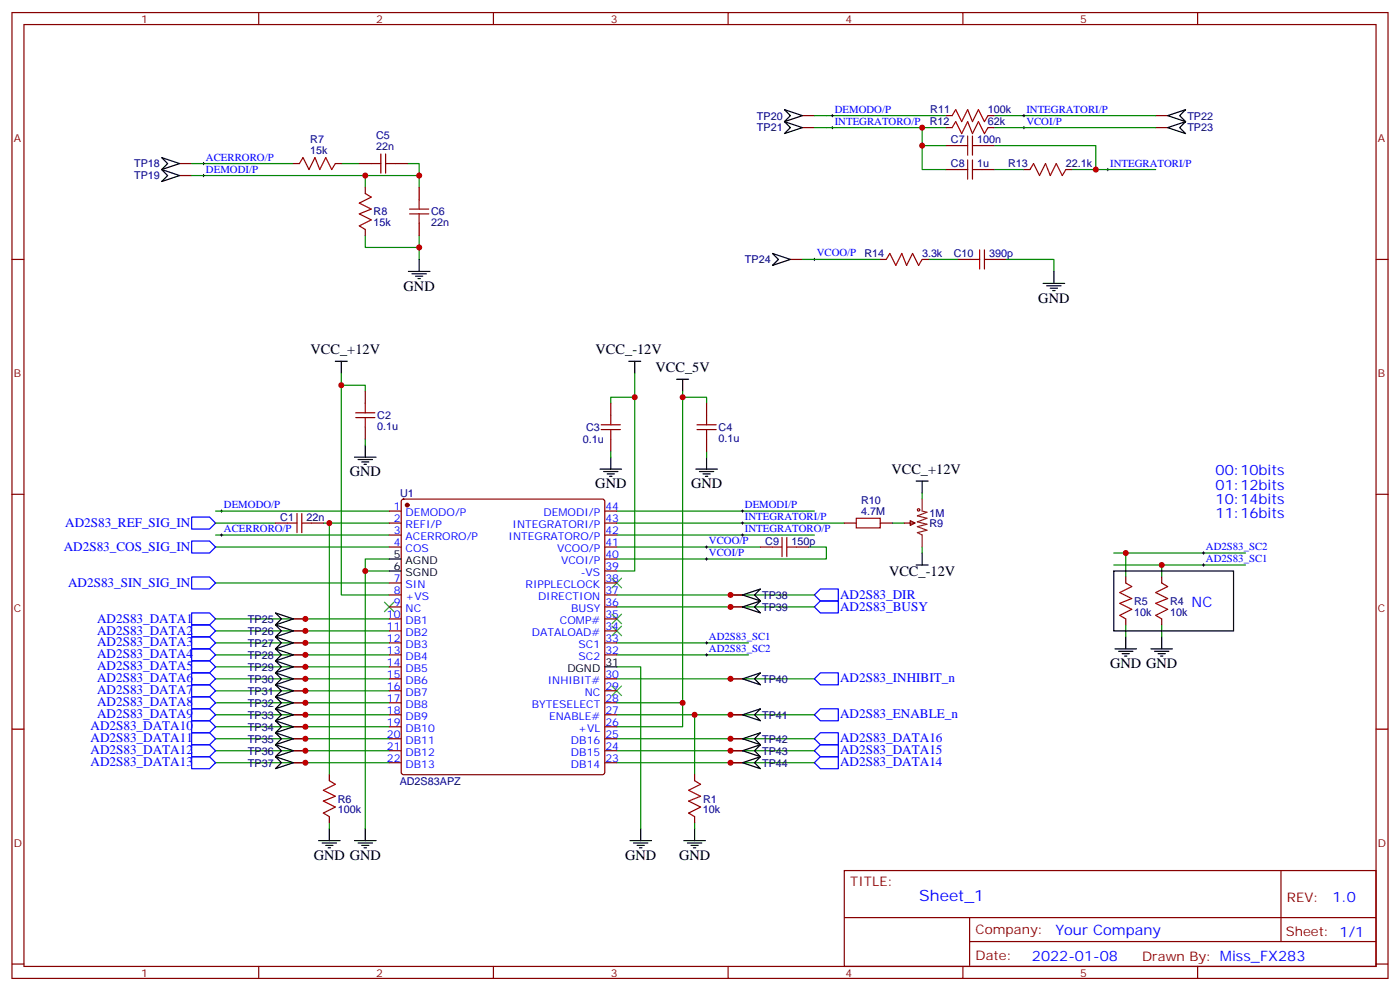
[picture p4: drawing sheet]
<svg xmlns="http://www.w3.org/2000/svg" width="412mm" height="292mm" viewBox="0 0 412 292" stroke-linecap="round" stroke-linejoin="round" font-family="sans-serif">
<g fill="none" stroke="#870000" stroke-width=".35">
<path d="M3.5 3.7h405.4v284.3h-405.4zM7.1 7.2h398.2v277.3h-398.2zM76.2 3.7v3.5M145.3 3.7v3.5M214.5 3.7v3.5M283.6 3.7v3.5M352.8 3.7v3.5M236.4 34h3.5M236.4 37.6h3.5M278.7 34h1.8M278.7 37.6h1.8M291 34h1.8"/>
<path d="M291 37.6h1.8M340.4 34h3.6M340.4 37.6h3.6M52.9 48.2h3.5M52.9 51.7h3.5M86.4 48.2h1.8M98.8 48.2h1.7M105.8 48.2h3.6M107.6 55.2v1.8M116.4 48.2h3.5M123.5 55.2v3.5M278.7 42.9h3.5"/>
<path d="M278.7 49.9h3.5M289.3 42.9h3.5M289.3 49.9h3.5M301.6 49.9h1.8M314 49.9h1.7M3.5 76.4h3.6M107.6 67.6v1.7M123.5 65.8v3.5M232.8 76.4h3.6M259.3 76.4h1.8M271.6 76.4h1.8M282.2 76.4h3.6"/>
<path d="M292.8 76.4h3.5M405.3 76.4h3.6M107.6 115.2v3.5M179.9 118.7v3.5M208.1 118.7v3.5M107.6 125.8v3.5M179.9 129.3v3.5M208.1 129.3v3.5M3.5 145.5h3.6M81.1 154h3.6M91.7 154h3.5M114.7 150.5h3.5"/>
<path d="M114.7 154h3.5M114.7 157.5h3.5M118.4 147.1l.5-.2h58.5l.5 .2 .3 .5v79.8l-.3 .5-.5 .2h-58.5l-.5-.3-.2-.4v-79.8zM178.2 150.5h3.5M178.2 154h3.5M178.2 157.5h3.5M248.7 154h3.5M259.3 154h3.5M266.3 154h3.2M268.1 153.3l1.4 .7-1.4 .7zM405.3 145.5h3.6M114.7 161h3.5"/>
<path d="M114.7 171.6h3.5M114.7 175.2h3.5M114.7 178.7h3.5M178.2 161h3.5M178.2 171.6h3.5M178.2 175.2h3.5M178.2 178.7h3.5M178.2 168.1h3.5M178.2 164.6h3.5M215.2 175.2h3.5M215.2 178.7h3.5M224 161h3.5"/>
<path d="M234.6 161h3.5M331.6 169.9v1.7M342.2 169.9v1.7M86.4 182.2h3.6M86.4 185.7h3.6M86.4 189.3h3.6M86.4 192.8h3.6M86.4 196.3h3.6M86.4 199.8h3.6M114.7 182.2h3.5M114.7 185.7h3.5M114.7 189.3h3.5"/>
<path d="M114.7 192.8h3.5M114.7 196.3h3.5M114.7 199.8h3.5M178.2 182.2h3.5M178.2 185.7h3.5M178.2 189.3h3.5M178.2 192.8h3.5M178.2 199.8h3.5M215.2 199.8h3.5M331.6 182.2v1.8M342.2 182.2v1.8M3.5 214.7h3.6"/>
<path d="M86.4 203.4h3.6M86.4 206.9h3.6M86.4 210.4h3.6M86.4 214h3.6M86.4 217.5h3.6M114.7 203.4h3.5M114.7 206.9h3.5M114.7 210.4h3.5M114.7 214h3.5M114.7 217.5h3.5M178.2 203.4h3.5M178.2 206.9h3.5"/>
<path d="M178.2 210.4h3.5M178.2 214h3.5M178.2 217.5h3.5M215.2 210.4h3.5M215.2 217.5h3.5M405.3 214.7h3.6M86.4 221h3.6M86.4 224.5h3.6M97 228.1v1.7M114.7 221h3.5M114.7 224.5h3.5M178.2 221h3.5"/>
<path d="M178.2 224.5h3.5M204.6 228.1v1.7M215.2 221h3.5M215.2 224.5h3.5M97 240.4v1.8M204.6 240.4v1.8M248.7 256.3h156.6v28.2h-156.6zM377.3 256.3v20.9M248.7 270.1h156.5M285.6 277.2h119.6M285.6 270.1v14.2M3.5 283.8h3.6"/>
<path d="M76.2 284.5v3.5M145.3 284.5v3.5M214.5 284.5v3.5M283.6 284.5v3.5M352.8 284.5v3.5M405.3 283.8h3.6"/>
</g>
<g fill="none" stroke="#00f" stroke-width=".35">
<path d="M56.4 152.2h5.3l1.8 1.8-1.8 1.8h-5.3zM56.4 159.3h5.3l1.8 1.7-1.8 1.8h-5.3zM56.4 169.9h5.3l1.8 1.7-1.8 1.8h-5.3zM239.9 178.7l1.8-1.8h5.2v3.5h-5.2zM239.9 175.2l1.8-1.8h5.2v3.5h-5.2zM56.4 180.4h5.3l1.8 1.8-1.8 1.8h-5.3zM56.4 184h5.3l1.8 1.7-1.8 1.8h-5.3zM56.4 187.5h5.3l1.8 1.8-1.8 1.7h-5.3zM56.4 191h5.3l1.8 1.8-1.8 1.8h-5.3zM56.4 194.6h5.3l1.8 1.7-1.8 1.8h-5.3zM56.4 198.1h5.3l1.8 1.7-1.8 1.8h-5.3zM239.9 199.8l1.8-1.7h5.2v3.5h-5.2z"/>
<path d="M56.4 201.6h5.3l1.8 1.8-1.8 1.7h-5.3zM56.4 205.1h5.3l1.8 1.8-1.8 1.8h-5.3zM56.4 208.7h5.3l1.8 1.7-1.8 1.8h-5.3zM56.4 212.2h5.3l1.8 1.8-1.8 1.7h-5.3zM56.4 215.7h5.3l1.8 1.8-1.8 1.8h-5.3zM56.4 219.3h5.3l1.8 1.7-1.8 1.8h-5.3zM239.9 217.5l1.8-1.8h5.2v3.6h-5.2zM239.9 210.4l1.8-1.7h5.2v3.5h-5.2zM241.7 219.3h5.2v3.5h-5.2l-1.8-1.8zM56.4 222.8h5.3l1.8 1.7-1.8 1.8h-5.3zM239.9 224.5l1.8-1.7h5.2v3.5h-5.2z"/>
</g>
<g fill="none" stroke="#008700" stroke-width=".35">
<path d="M239.9 34h38.8M239.9 37.6h38.8M271.6 37.6v12.3h7.1M292.8 34h47.6M292.8 37.6h47.6M56.4 51.7h51.2v3.5M56.4 48.2h30M100.5 48.2h5.3M119.9 48.2h3.6v3.5h-15.9M123.5 51.7v3.5M271.6 42.9h7.1M292.8 42.9h30v7"/>
<path d="M292.8 49.9h8.8M315.7 49.9h24.7M107.6 69.3v3.5h15.9M123.5 69.3v7.1M236.4 76.4h22.9M273.4 76.4h8.8M296.3 76.4h14.1v3.5M100.5 109.9v65.3h14.2M100.5 113.4h7.1v1.8M187 116.9h-7.1v1.8M187 109.9v58.2h-5.3M201.1 115.2v98.8h-19.4"/>
<path d="M201.1 116.9h7v1.8M107.6 129.3v1.8M179.9 132.8v1.8M208.1 132.8v1.8M63.5 157.5h51.2M63.5 154h17.6M63.5 150.5h51.2M95.2 154h19.5M97 154v74.1M181.7 154h67M181.7 150.5h58.2M181.7 157.5h58.2"/>
<path d="M262.8 154h3.5M271.6 145.2v1.7M63.5 161h51.2M63.5 171.6h51.2M114.7 168.1h-7.1v75.8M114.7 164.6h-7.1v3.5M181.7 161h42.3M181.7 178.7h58.2M181.7 175.2h58.2M238.1 161h5.3v3.6h-61.7M271.6 161v1.8M328.1 162.8h38.8"/>
<path d="M328.1 166.3h38.8M331.6 162.8v7.1M342.2 166.3v3.6M63.5 182.2h51.2M63.5 185.7h51.2M63.5 189.3h51.2M63.5 192.8h51.2M63.5 196.3h51.2M63.5 199.8h51.2M181.7 196.3h7v47.6M181.7 189.3h38.8M181.7 192.8h38.8"/>
<path d="M181.7 199.8h58.2M331.6 184v3.5M342.2 184v3.5M63.5 203.4h51.2M63.5 206.9h51.2M63.5 210.4h51.2M63.5 214h51.2M63.5 217.5h51.2M181.7 206.9h19.4M181.7 210.4h58.2M181.7 217.5h58.2M204.6 210.4v17.7"/>
<path d="M63.5 221h51.2M63.5 224.5h51.2M181.7 221h58.2M181.7 224.5h58.2M97 242.2v1.7M204.6 242.2v1.7"/>
</g>
<g fill="none" stroke="#000" stroke-width=".35">
<path d="M231.1 32.3l5.3 1.7-5.3 1.8 1.7-1.8zM231.1 35.8l5.3 1.8-5.3 1.7 1.7-1.7zM344 34l5.2-1.7-1.7 1.7 1.7 1.8zM344 37.6l5.2-1.8-1.7 1.8 1.7 1.7zM47.6 46.4l5.3 1.8-5.3 1.7 1.8-1.7zM47.6 49.9l5.3 1.8-5.3 1.7 1.8-1.7zM120.3 79.9h6.3M123.5 76.4v3.5M227.5 74.6l5.3 1.8-5.3 1.7 1.8-1.7zM310.4 79.9v3.5M121.4 80.6h4.2M122.4 81.3h2.1"/>
<path d="M123.1 82h.7M307.3 83.4h6.3M308.3 84.1h4.3M309.4 84.8h2.1M310.1 85.5h.7M98.8 106.4h3.5M100.5 106.4v3.5M185.2 106.4h3.5M187 106.4v3.5M199.3 111.7h3.5M201.1 111.7v3.5M104.4 134.6h6.4"/>
<path d="M105.5 135.3h4.2M106.5 136h2.2M107.2 136.7h.7M107.6 131.1v3.5M176.7 138.1h6.4M177.8 138.8h4.2M178.9 139.5h2.1M179.9 134.6v3.5M205 138.1h6.3M206 138.8h4.3M207.1 139.5h2.1M208.1 134.6v3.5"/>
<path d="M179.6 140.2h.7M207.8 140.2h.7M269.9 141.6h3.5M271.6 141.6v3.6M114.7 164.6h3.5M114.7 168.1h3.5M218.7 175.2l5.3-1.8-1.8 1.8 1.8 1.7zM218.7 178.7l5.3-1.8-1.8 1.8 1.8 1.7zM269.9 166.3h3.5M271.6 162.8v3.5M328.1 168.1h35.3v17.6h-35.3zM81.1 180.4l5.3 1.8-5.3 1.8 1.8-1.8z"/>
<path d="M81.1 184l5.3 1.7-5.3 1.8 1.8-1.8zM81.1 187.5l5.3 1.8-5.3 1.7 1.8-1.7zM81.1 191l5.3 1.8-5.3 1.8 1.8-1.8zM81.1 194.6l5.3 1.7-5.3 1.8 1.8-1.8zM81.1 198.1l5.3 1.7-5.3 1.8 1.8-1.8zM178.2 196.3h3.5M218.7 199.8l5.3-1.7-1.8 1.7 1.8 1.8zM328.4 191h6.4M329.5 191.7h4.2M330.6 192.4h2.1M331.3 193.1h.7M331.6 187.5v3.5"/>
<path d="M339 191h6.4M340.1 191.7h4.2M341.1 192.4h2.2M341.8 193.1h.7M342.2 187.5v3.5M81.1 201.6l5.3 1.8-5.3 1.7 1.8-1.7zM81.1 205.1l5.3 1.8-5.3 1.8 1.8-1.8zM81.1 208.7l5.3 1.7-5.3 1.8 1.8-1.8zM81.1 212.2l5.3 1.8-5.3 1.7 1.8-1.7zM81.1 215.7l5.3 1.8-5.3 1.8 1.8-1.8zM81.1 219.3l5.3 1.7-5.3 1.8 1.8-1.8zM218.7 210.4l5.3-1.7-1.8 1.7 1.8 1.8z"/>
<path d="M218.7 217.5l5.3-1.8-1.8 1.8 1.8 1.8zM81.1 222.8l5.3 1.7-5.3 1.8 1.8-1.8zM218.7 221l5.3-1.7-1.8 1.7 1.8 1.8zM218.7 224.5l5.3-1.7-1.8 1.7 1.8 1.8zM93.8 247.5h6.4M94.9 248.2h4.2M96 248.9h2.1M96.7 249.6h.7M97 243.9v3.6M104.4 247.5h6.4M105.5 248.2h4.2M106.5 248.9h2.2"/>
<path d="M107.2 249.6h.7M107.6 243.9v3.6M185.6 247.5h6.3M186.6 248.2h4.3M187.7 248.9h2.1M188.4 249.6h.7M188.7 243.9v3.6M201.4 247.5h6.4M202.5 248.2h4.2M203.6 248.9h2.1M204.3 249.6h.7M204.6 243.9v3.6"/>
</g>
<path d="M113.2 177.3l2.9 2.8M116.1 177.3l-2.9 2.8M180.3 170.2l2.8 2.8M183.1 170.2l-2.8 2.8M180.3 184.3l2.8 2.8M180.3 180.8l2.8 2.8M183.1 184.3l-2.8 2.8M183.1 180.8l-2.8 2.8M180.3 202l2.8 2.8M183.1 202l-2.8 2.8" fill="none" stroke="#3c3" stroke-width=".35"/>
<g fill="none" stroke="#000" stroke-width=".29">
<path d="M244.8 37.6h.7M244.8 34h.7M245.2 33.7v.7M245.2 37.2v.7M301.3 37.6h.7M301.3 34h.7M301.6 33.7v.7M301.6 37.2v.7M59.6 48.2h.7M59.6 51.7h.7M60 47.8v.7M60 51.3v.7"/>
<path d="M326 49.9h.7M326.3 49.6v.7M239.5 76.4h.7M239.9 76v.7M64.9 150.5h.7M64.9 157.5h.7M65.3 150.1v.7M65.3 157.2v.7M218.4 150.5h.7M218.4 157.5h.7M218.4 154h.7M218.7 150.1v.7"/>
<path d="M218.7 153.6v.7M218.7 157.2v.7M207.8 161h.7M207.8 164.6h.7M208.1 160.7v.7M208.1 164.2v.7M354.2 166.3h.7M354.2 162.8h.7M354.5 162.5v.7M354.5 166v.7M207.8 189.3h.7M207.8 192.8h.7"/>
<path d="M208.1 188.9v.7M208.1 192.4v.7"/>
</g>
<circle cx="119.9" cy="148.7" r=".53" fill="#870000" stroke="#870000" stroke-width=".35"/>
<g fill="none" stroke="#a10000" stroke-width=".35">
<path d="M280.5 34l1-1.7 1.8 3.5 1.7-3.5 1.5 3.5 1.7-3.5 1.8 3.5 1-1.8M280.5 37.6l1-1.8 1.8 3.5 1.7-3.5 1.5 3.5 1.7-3.5 1.8 3.5 1-1.7M88.2 48.2l1.1-1.8 1.7 3.5 1.8-3.5 1.4 3.5 1.8-3.5 1.7 3.5 1.1-1.7M107.6 57l1.8 1-3.6 1.8 3.6 1.8-3.6 1.4 3.6 1.7-3.6 1.8 1.8 1.1M109.4 48.2h2.8M112.2 45.3v5.7M113.6 45.3v5.7M113.6 48.2h2.8M123.5 58.7v2.9M282.2 42.9h2.8M282.2 49.9h2.8M285 40v5.7"/>
<path d="M285 47.1v5.6M286.5 40v5.7M286.5 47.1v5.6M286.5 42.9h2.8M286.5 49.9h2.8M303.4 49.9l1-1.7 1.8 3.5 1.8-3.5 1.4 3.5 1.7-3.5 1.8 3.5 1.1-1.8M120.6 61.6h5.7M120.6 63h5.7M123.5 63v2.8M261.1 76.4l1-1.8 1.8 3.5 1.7-3.5 1.5 3.5 1.7-3.5 1.8 3.5 1-1.7M285.8 76.4h2.8M288.6 73.6v5.6"/>
<path d="M290 73.6v5.6M290 76.4h2.8M107.6 118.7v2.8M104.8 122.9h5.6M104.8 121.5h5.6M107.6 122.9v2.9M177.1 126.5h5.6M177.1 125.1h5.6M179.9 122.2v2.9M179.9 126.5v2.8M205.3 126.5h5.7M205.3 125.1h5.7"/>
<path d="M208.1 122.2v2.9M208.1 126.5v2.8M84.7 154h2.8M87.5 151.2v5.6M88.9 154h2.8M88.9 151.2v5.6M230.4 158.2v5.7M231.8 158.2v5.7M252.2 152.6h7.1v2.8h-7.1zM227.5 161h2.9M231.8 161h2.8M331.6 171.6l1.8 1.1-3.6 1.7 3.6 1.8-3.6 1.4 3.6 1.8-3.6 1.8 1.8 1"/>
<path d="M342.2 171.6l1.8 1.1-3.6 1.7 3.6 1.8-3.6 1.4 3.6 1.8-3.6 1.8 1.8 1M97 229.8l1.8 1.1-3.6 1.8 3.6 1.7-3.6 1.4 3.6 1.8-3.6 1.8 1.8 1M204.6 229.8l1.8 1.1-3.6 1.8 3.6 1.7-3.6 1.4 3.6 1.8-3.6 1.8 1.8 1"/>
<circle cx="270.6" cy="150.1" r=".35"/>
</g>
<path d="M271.6 146.9v3.6l1.4 .3-2.8 1.1 2.8 .7-2.8 1 2.8 .7-2.8 .7 2.8 1.1-2.8 .7 1.4 .7v3.5" fill="none" stroke="#8c2424" stroke-width=".35"/>
<g fill="#c00">
<circle cx="204.6" cy="210.4" r=".88"/>
<circle cx="331.6" cy="162.8" r=".88"/>
<circle cx="342.2" cy="166.3" r=".88"/>
<circle cx="97" cy="154" r=".88"/>
<circle cx="201.1" cy="116.9" r=".88"/>
<circle cx="107.6" cy="168.1" r=".88"/>
<circle cx="123.5" cy="72.8" r=".88"/>
<circle cx="123.5" cy="51.7" r=".88"/>
<circle cx="107.6" cy="51.7" r=".88"/>
<circle cx="100.5" cy="113.4" r=".88"/>
<circle cx="187" cy="116.9" r=".88"/>
<circle cx="271.6" cy="37.6" r=".88"/>
<circle cx="271.6" cy="42.9" r=".88"/>
<circle cx="322.8" cy="49.9" r=".88"/>
<circle cx="90" cy="182.2" r=".88"/>
<circle cx="90" cy="185.7" r=".88"/>
<circle cx="90" cy="189.3" r=".88"/>
<circle cx="90" cy="192.8" r=".88"/>
<circle cx="90" cy="196.3" r=".88"/>
<circle cx="90" cy="199.8" r=".88"/>
<circle cx="90" cy="203.4" r=".88"/>
<circle cx="90" cy="206.9" r=".88"/>
<circle cx="90" cy="210.4" r=".88"/>
<circle cx="90" cy="214" r=".88"/>
<circle cx="90" cy="217.5" r=".88"/>
<circle cx="90" cy="221" r=".88"/>
<circle cx="90" cy="224.5" r=".88"/>
<circle cx="215.2" cy="175.2" r=".88"/>
<circle cx="215.2" cy="178.7" r=".88"/>
<circle cx="215.2" cy="199.8" r=".88"/>
<circle cx="215.2" cy="210.4" r=".88"/>
<circle cx="215.2" cy="217.5" r=".88"/>
<circle cx="215.2" cy="221" r=".88"/>
<circle cx="215.2" cy="224.5" r=".88"/>
<circle cx="201.1" cy="206.9" r=".88"/>
</g>
<text font-size="4.6" fill="#00f" x="270.8" y="265.3">Sheet_1</text>
<g font-size="4.2">
<text x="118.9" y="85.5">GND</text>
<text x="305.9" y="89.1">GND</text>
<text x="91.5" y="104.3">VCC_+12V</text>
<text x="175.4" y="104.3">VCC_-12V</text>
<text x="193.1" y="109.6">VCC_5V</text>
<text x="103" y="140.2">GND</text>
<text x="175.4" y="143.8">GND</text>
<text x="203.6" y="143.8">GND</text>
<text x="262.6" y="139.5">VCC_+12V</text>
<text x="261.9" y="169.5">VCC_-12V</text>
<text x="327" y="196.7">GND GND</text>
<text x="92.4" y="253.1">GND GND</text>
<text x="184.1" y="253.1">GND</text>
<text x="200" y="253.1">GND</text>
</g>
<g font-size="4.2" fill="#00f">
<text x="358.1" y="139.9">00:10bits</text>
<text x="358.1" y="144.1">01:12bits</text>
<text x="358.1" y="148.3">10:14bits</text>
<text x="358.1" y="152.6">11:16bits</text>
<text x="351" y="178.7">NC</text>
<text x="392.5" y="265.6">1.0</text>
<text x="310.9" y="275.1">Your Company</text>
<text x="304" y="282.9">2022-01-08</text>
</g>
<g font-size="3.9" fill="#00f">
<text x="19.2" y="155">AD2S83_REF_SIG_IN</text>
<text x="18.8" y="162.1">AD2S83_COS_SIG_IN</text>
<text x="20.1" y="172.7">AD2S83_SIN_SIG_IN</text>
<text x="247.5" y="179.7">AD2S83_BUSY</text>
<text x="247.5" y="176.2">AD2S83_DIR</text>
<text x="28.6" y="183.3">AD2S83_DATA1</text>
<text x="28.6" y="186.8">AD2S83_DATA2</text>
<text x="28.6" y="190.3">AD2S83_DATA3</text>
<text x="28.6" y="193.9">AD2S83_DATA4</text>
<text x="28.6" y="197.4">AD2S83_DATA5</text>
<text x="28.6" y="200.9">AD2S83_DATA6</text>
<text x="247.5" y="200.9">AD2S83_INHIBIT_n</text>
<text x="28.6" y="204.4">AD2S83_DATA7</text>
<text x="28.6" y="208">AD2S83_DATA8</text>
<text x="26.7" y="215">AD2S83_DATA10</text>
<text x="28.6" y="211.5">AD2S83_DATA9</text>
<text x="247.5" y="211.5">AD2S83_ENABLE_n</text>
<text x="26.7" y="218.5">AD2S83_DATA11</text>
<text x="247.5" y="218.5">AD2S83_DATA16</text>
<text x="26.7" y="222.1">AD2S83_DATA12</text>
<text x="26.7" y="225.6">AD2S83_DATA13</text>
<text x="247.5" y="225.6">AD2S83_DATA14</text>
<text x="247.5" y="222.1">AD2S83_DATA15</text>
</g>
<g font-size="3.9" fill="#800">
<text x="250.5" y="260.9">TITLE:</text>
<text x="379.1" y="265.6">REV:</text>
<text x="287.4" y="275.1">Company:</text>
<text x="378.7" y="275.7">Sheet: 1/1</text>
<text x="287.4" y="282.8">Date:</text>
<text x="336.4" y="282.8">Drawn By: Miss_FX283</text>
</g>
<g font-size="3.2" fill="#800">
<text x="41.6" y="6.7">1</text>
<text x="110.8" y="6.7">2</text>
<text x="179.9" y="6.7">3</text>
<text x="249.1" y="6.7">4</text>
<text x="318.2" y="6.7">5</text>
<text x="4.1" y="41.8">A</text>
<text x="405.9" y="41.8">A</text>
<text x="4.1" y="110.9">B</text>
<text x="405.9" y="110.9">B</text>
<text x="4.1" y="180.1">C</text>
<text x="405.9" y="180.1">C</text>
<text x="4.1" y="249.2">D</text>
<text x="405.9" y="249.2">D</text>
<text x="41.6" y="287.5">1</text>
<text x="110.8" y="287.5">2</text>
<text x="179.9" y="287.5">3</text>
<text x="249.1" y="287.5">4</text>
<text x="318.2" y="287.5">5</text>
</g>
<g font-size="3.2" fill="#000080">
<text x="223" y="35.2">TP20</text>
<text x="274" y="33.4">R11</text>
<text x="291" y="33.4">100k</text>
<text x="349.8" y="35.2">TP22</text>
<text x="110.8" y="41.1">C5</text>
<text x="223" y="38.7">TP21</text>
<text x="273.9" y="36.9">R12</text>
<text x="291" y="36.9">62k</text>
<text x="349.8" y="38.7">TP23</text>
<text x="91.4" y="45.3">15k</text>
<text x="91.4" y="42.1">R7</text>
<text x="110.8" y="44.3">22n</text>
<text x="280.1" y="42.2">C7</text>
<text x="287.8" y="42.2">100n</text>
<text x="39.5" y="49.3">TP18</text>
<text x="39.5" y="52.8">TP19</text>
<text x="280.1" y="49.3">C8</text>
<text x="287.8" y="49.3">1u</text>
<text x="297" y="49.3">R13</text>
<text x="313.9" y="49.3">22.1k</text>
<text x="110.1" y="63.4">R8</text>
<text x="127" y="63.4">C6</text>
<text x="110.1" y="66.6">15k</text>
<text x="127" y="66.6">22n</text>
<text x="219.4" y="77.5">TP24</text>
<text x="254.6" y="75.7">R14</text>
<text x="271.6" y="75.7">3.3k</text>
<text x="281" y="75.8">C10</text>
<text x="291.4" y="75.8">390p</text>
<text x="111.1" y="123.4">C2</text>
<text x="111.1" y="126.6">0.1u</text>
<text x="171.7" y="130.4">0.1u</text>
<text x="172.7" y="126.9">C3</text>
<text x="211.7" y="130.1">0.1u</text>
<text x="211.7" y="126.9">C4</text>
<text x="117.8" y="146.3">U1</text>
<text x="253.7" y="148.3">R10</text>
<text x="82.6" y="153.4">C1</text>
<text x="90.3" y="153.4">22n</text>
<text x="253.7" y="151.5">4.7M</text>
<text x="273.8" y="152.2">1M</text>
<text x="273.8" y="155.3">R9</text>
<text x="225.4" y="160.4">C9</text>
<text x="233.2" y="160.4">150p</text>
<text x="224.5" y="176.3">TP38</text>
<text x="224.5" y="179.8">TP39</text>
<text x="334.1" y="178.1">R5</text>
<text x="344.7" y="178.1">R4</text>
<text x="73" y="183.3">TP25</text>
<text x="334.1" y="181.2">10k</text>
<text x="344.7" y="181.2">10k</text>
<text x="73" y="186.9">TP26</text>
<text x="73" y="190.4">TP27</text>
<text x="73" y="193.9">TP28</text>
<text x="73" y="197.5">TP29</text>
<text x="73" y="201">TP30</text>
<text x="224.5" y="201">TP40</text>
<text x="73" y="204.5">TP31</text>
<text x="73" y="208">TP32</text>
<text x="73" y="211.6">TP33</text>
<text x="73" y="215.1">TP34</text>
<text x="224.5" y="211.6">TP41</text>
<text x="73" y="218.6">TP35</text>
<text x="224.5" y="218.6">TP42</text>
<text x="73" y="222.2">TP36</text>
<text x="73" y="225.7">TP37</text>
<text x="224.5" y="222.2">TP43</text>
<text x="224.5" y="225.7">TP44</text>
<text x="117.7" y="231">AD2S83APZ</text>
<text x="99.5" y="239.4">100k</text>
<text x="99.5" y="236.3">R6</text>
<text x="207.1" y="239.4">10k</text>
<text x="207.1" y="236.3">R1</text>
</g>
<g font-size="3.2" fill="#00f">
<text x="245.9" y="33.2">DEMODO/P</text>
<text x="302.3" y="33.2">INTEGRATORI/P</text>
<text x="245.9" y="36.7">INTEGRATORO/P</text>
<text x="302.3" y="36.7">VCOI/P</text>
<text x="60.7" y="47.3">ACERRORO/P</text>
<text x="60.7" y="50.8">DEMODI/P</text>
<text x="327" y="49">INTEGRATORI/P</text>
<text x="240.6" y="75.5">VCOO/P</text>
<text x="66" y="149.6">DEMODO/P</text>
<text x="219.4" y="149.6">DEMODI/P</text>
<text x="116" y="150.1">1</text>
<text x="116" y="153.6">2</text>
<text x="119.5" y="151.9">DEMODO/P</text>
<text x="119.5" y="155.4">REFI/P</text>
<text x="151" y="155.4">INTEGRATORI/P</text>
<text x="160.1" y="151.9">DEMODI/P</text>
<text x="178.3" y="153.6">43</text>
<text x="178.3" y="150.1">44</text>
<text x="219.4" y="153.1">INTEGRATORI/P</text>
<text x="66" y="156.6">ACERRORO/P</text>
<text x="116" y="157.2">3</text>
<text x="116" y="160.7">4</text>
<text x="119.5" y="158.9">ACERRORO/P</text>
<text x="149.8" y="158.9">INTEGRATORO/P</text>
<text x="178.3" y="160.7">41</text>
<text x="178.3" y="157.2">42</text>
<text x="208.8" y="160.2">VCOO/P</text>
<text x="219.4" y="156.6">INTEGRATORO/P</text>
<text x="355.2" y="161.9">AD2S83_SC2</text>
<text x="119.5" y="162.5">COS</text>
<text x="164.1" y="162.5">VCOO/P</text>
<text x="165.3" y="166">VCOI/P</text>
<text x="178.3" y="167.7">39</text>
<text x="178.3" y="164.2">40</text>
<text x="208.8" y="163.7">VCOI/P</text>
<text x="355.2" y="165.5">AD2S83_SC1</text>
<text x="116" y="171.3">7</text>
<text x="119.5" y="173">SIN</text>
<text x="154.8" y="173">RIPPLECLOCK</text>
<text x="171.1" y="169.5">-VS</text>
<text x="178.3" y="171.3">38</text>
<text x="116" y="174.8">8</text>
<text x="116" y="178.3">9</text>
<text x="119.5" y="176.6">+VS</text>
<text x="158.5" y="176.6">DIRECTION</text>
<text x="178.3" y="178.3">36</text>
<text x="178.3" y="174.8">37</text>
<text x="114" y="181.9">10</text>
<text x="114" y="185.4">11</text>
<text x="119.5" y="180.1">NC</text>
<text x="119.5" y="183.6">DB1</text>
<text x="164.9" y="183.6">COMP#</text>
<text x="168.2" y="180.1">BUSY</text>
<text x="178.3" y="185.4">34</text>
<text x="178.3" y="181.9">35</text>
<text x="114" y="188.9">12</text>
<text x="119.5" y="187.1">DB2</text>
<text x="119.5" y="190.7">DB3</text>
<text x="156.6" y="187.1">DATALOAD#</text>
<text x="170.4" y="190.7">SC1</text>
<text x="178.3" y="188.9">33</text>
<text x="208.8" y="188.4">AD2S83_SC1</text>
<text x="208.8" y="191.9">AD2S83_SC2</text>
<text x="114" y="192.4">13</text>
<text x="114" y="196">14</text>
<text x="119.5" y="194.2">DB4</text>
<text x="119.5" y="197.7">DB5</text>
<text x="170.4" y="194.2">SC2</text>
<text x="178.3" y="192.4">32</text>
<text x="114" y="199.5">15</text>
<text x="114" y="203">16</text>
<text x="119.5" y="201.3">DB6</text>
<text x="161.4" y="201.3">INHIBIT#</text>
<text x="178.3" y="203">29</text>
<text x="178.3" y="199.5">30</text>
<text x="114" y="206.6">17</text>
<text x="119.5" y="204.8">DB7</text>
<text x="119.5" y="208.3">DB8</text>
<text x="156.6" y="208.3">BYTESELECT</text>
<text x="172.3" y="204.8">NC</text>
<text x="178.3" y="206.6">28</text>
<text x="114" y="210.1">18</text>
<text x="114" y="213.6">19</text>
<text x="119.5" y="211.8">DB9</text>
<text x="119.5" y="215.4">DB10</text>
<text x="161.8" y="211.8">ENABLE#</text>
<text x="170.3" y="215.4">+VL</text>
<text x="178.3" y="213.6">26</text>
<text x="178.3" y="210.1">27</text>
<text x="114" y="217.1">20</text>
<text x="114" y="220.7">21</text>
<text x="119.5" y="218.9">DB11</text>
<text x="168.2" y="218.9">DB16</text>
<text x="178.3" y="220.7">24</text>
<text x="178.3" y="217.1">25</text>
<text x="114" y="224.2">22</text>
<text x="119.5" y="222.4">DB12</text>
<text x="119.5" y="226">DB13</text>
<text x="168.2" y="226">DB14</text>
<text x="168.2" y="222.4">DB15</text>
<text x="178.3" y="224.2">23</text>
</g>
<g font-size="3.2">
<text x="116" y="164.2">5</text>
<text x="116" y="167.7">6</text>
<text x="119.5" y="166">AGND</text>
<text x="119.5" y="169.5">SGND</text>
<text x="167.1" y="197.7">DGND</text>
<text x="178.3" y="196">31</text>
</g>
</svg>
